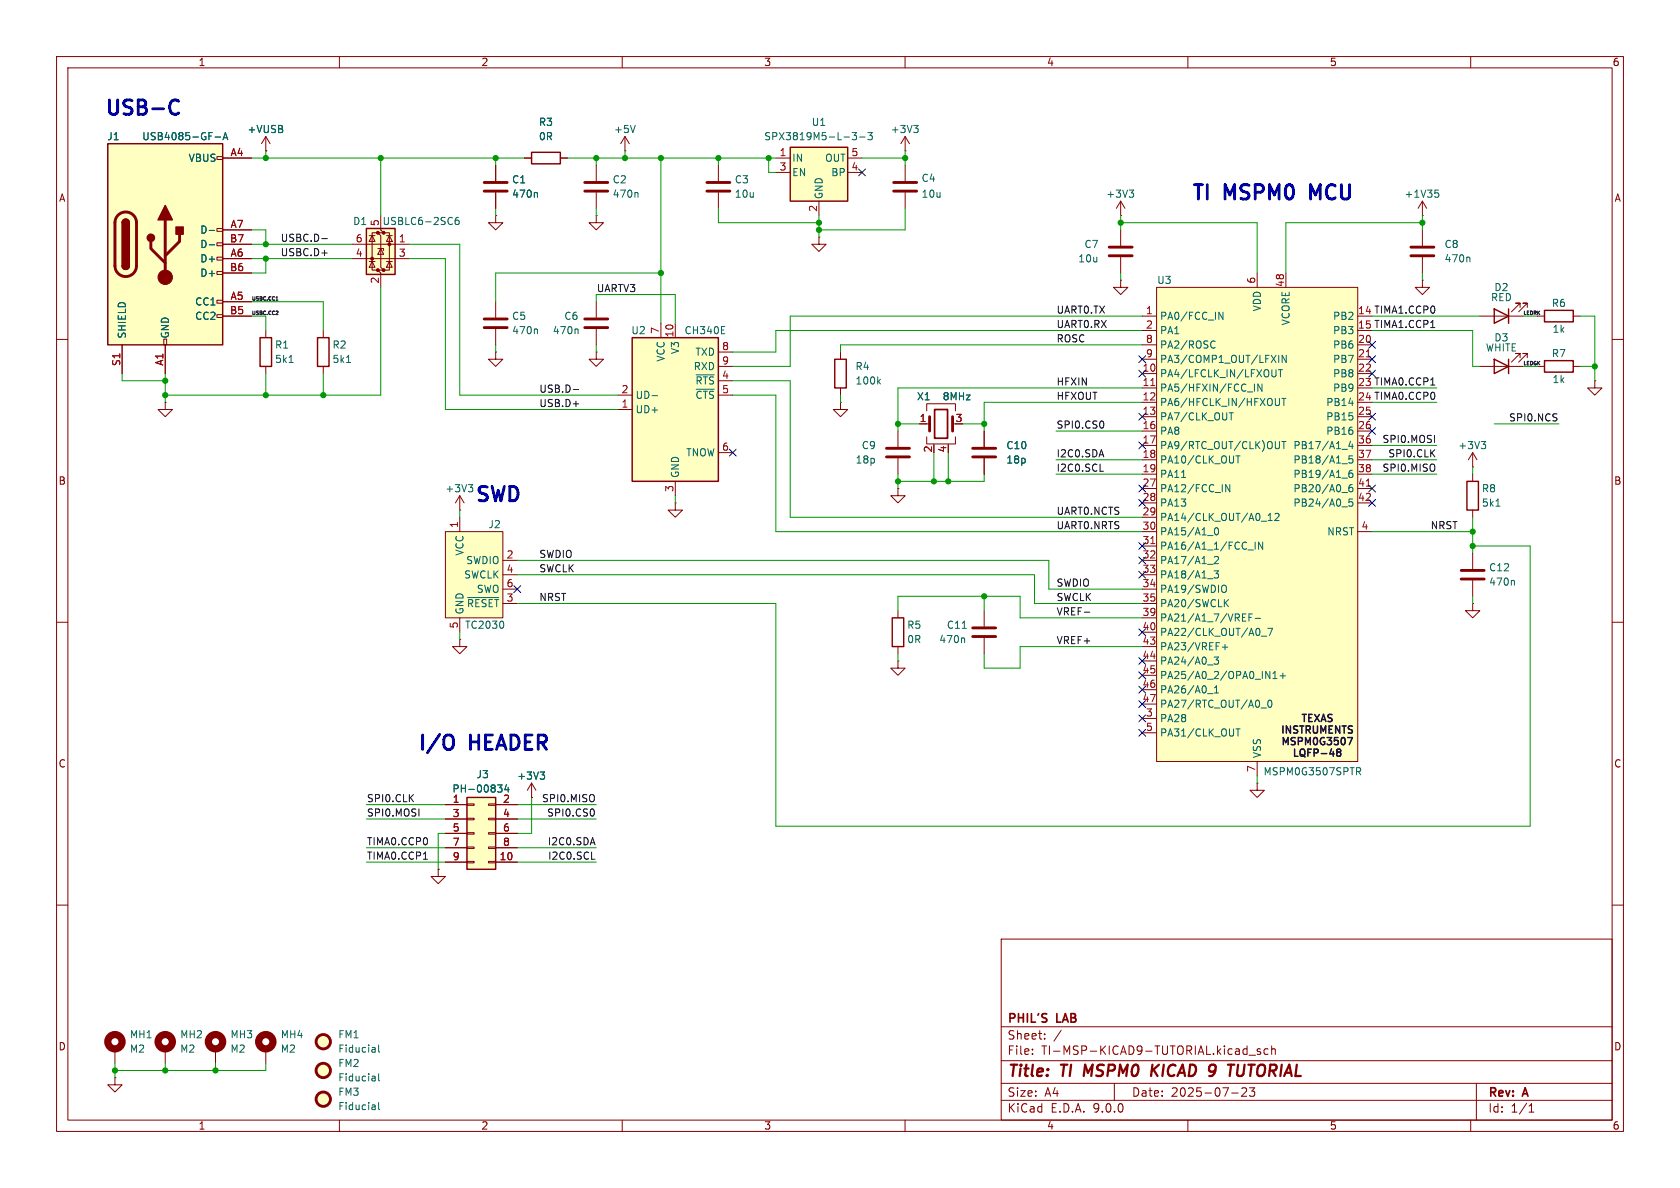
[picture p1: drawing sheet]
<svg xmlns="http://www.w3.org/2000/svg" width="297mm" height="210mm" viewBox="0 0 297 210" stroke-linecap="round" stroke-linejoin="round" font-family="sans-serif">
<g fill="none" stroke="#840000" stroke-width=".18">
<path d="M10 10h277v190h-277zM12 12h273v186h-273zM60 10v2M110 10v2M160 10v2M210 10v2M260 10v2M144.8 41.9v1.3h1.2l-1.2 1.3-1.3-1.3h1.3M144.8 41.9h.1M10 60h2M285 60h2M260.3 82.6h.1"/>
<path d="M260.3 80v2.6M260.3 83.8v1.3M260.3 90.2v1.2M260.3 80l-.7 1.3M260.3 80l.8 1.3M10 110h2M285 110h2M77.5 153.7v1.2h1.2l-1.2 1.3-1.3-1.3h1.3M77.5 153.7h.1M10 160h2M177 166h108v32h-108zM285 160h2"/>
<path d="M60 198v2M110 198v2M160 198v2M177 194.5h108M177 191.5h108M177 187.5h108M177 181.5h108M182.5 186.3v.1M182.5 185.5v.1M184.7 183.6v.1M184.7 182.8v.1M187.6 182.1l-1.3 2"/>
<path d="M197 191.5v3M210 198v2M217.7 193.2h1.2M219.5 192.4l.6-.1 .2 .1 .1 .3-.9 1.1h.9M220.8 186.5h1.2M220.9 192.3h.9l-.5 .6 .4 .1v.7l-.2 .1h-.4l-.2-.1M222.8 185.5l-.3-.1-.3 .2 .1 .2 .5 .2v.3h-.6M224.2 185.5l-.5-.1-.2 .3v.4l.1 .2h.6M224.8 185.5l.2-.1 .4 .1 .1 .9M224.8 184.9v1.5M260 198v2M261 191.5v6.5"/>
<path d="M270.3 196.6h.9M270.3 195.5l.4-.4v1.5"/>
</g>
<path d="M191.8 188.2l-.2 2M203.7 188.2l-.2 2M203.9 189.1l.7 1.1M204.9 188.2l-1.3 1.2M218.9 188.2l-.2 1.6M219.8 189.8a.66 .66 0 0 1-1 .3" fill="none" stroke="#840000" stroke-width=".4"/>
<path d="M259.3 85.1h2.1v5.1h-2.1z" fill="none" stroke="#840000" stroke-width=".25"/>
<path d="M261.9 78h.7l-.4 .5M262.4 78.5l.2 .3v.3l-.2 .2M264.5 89.5h.7" fill="none" stroke="#006464" stroke-width=".18"/>
<path d="M139.7 26h10.2v9.6h-10.2z" fill="#ffffc2"/>
<path d="M139.7 26h10.2v9.6h-10.2zM157.7 109.2h2.1v5.1h-2.1z" fill="none" stroke="#840000" stroke-width=".25"/>
<g fill="none" stroke="#840000" stroke-width=".18">
<path d="M137.2 27.9h2.5M137.2 30.5h2.5M144.8 35.6v2.5M149.9 27.9h2.5M149.9 30.5h2.5M160 26.7h.1M160 24.1l-.7 1.3M160 24.1l.8 1.3M160 24.1v2.6M160 29.2v2.8M160 34v2.8M251.5 49.5v1.3h1.2l-1.2 1.3-1.3-1.3h1.3"/>
<path d="M251.5 49.5h.1M251.5 40.6v2.8M251.5 45.5v2.8M174 76.2v2.8M119.4 88.9v1.3h1.2l-1.2 1.2-1.3-1.2h1.3M119.4 88.9h.1M158.7 86.4v1.2h1.3l-1.3 1.3-1.2-1.3h1.2M158.7 86.4h.1M174 81v2.8M158.7 108v1.2M158.7 114.3v1.3M29.2 185.4v2.6"/>
<path d="M38.1 185.4v2.6"/>
</g>
<g fill="none" stroke="#006464" stroke-width=".18">
<path d="M150.6 23.4h.8l-.4 .5 .4 .1v.6l-.2 .1-.6-.1M152 24.2h.9M153.4 23.4h.8l-.4 .5 .4 .1v.6l-.2 .1-.6-.1M161.5 22.2h.8l-.4 .5M162.1 22.7l.2 .2v.3l-.2 .2M259.7 45.5l.2 .1v.7M66.3 185.2v.8M66.3 195.4v.8M66.3 185.9l-.1 .1M66.3 185.5h-.1M66.3 196.1l-.1 .1M66.3 195.6l-.1 .1"/>
<path d="M66.9 184.7v1.1l.2 .2M66.9 194.9v1.1l.2 .2"/>
</g>
<g fill="none" stroke="#840000" stroke-width=".51">
<path d="M158 32.3h4.1M158 33.8h4.1M249.4 43.7h4.1M249.4 45.2h4.1M172 79.2h4M172 80.8h4"/>
<circle cx="57.1" cy="194.3" r="1.27"/>
<circle cx="57.1" cy="184.1" r="1.27"/>
</g>
<g fill="none" stroke="#840000" stroke-width="1.3">
<circle cx="29.2" cy="184.1" r="1.27"/>
<circle cx="38.1" cy="184.1" r="1.27"/>
</g>
<g fill="#ffffc2" stroke="#ffffc2" stroke-width=".18">
<circle cx="57.1" cy="184.1" r="1.27"/>
<circle cx="57.1" cy="194.3" r="1.27"/>
</g>
<path d="M82.5 141h5.1v12.7h-5.1z" fill="#ffffc2"/>
<path d="M82.5 141h5.1v12.7h-5.1z" fill="none" stroke="#840000" stroke-width=".25"/>
<g fill="none" stroke="#840000" stroke-width=".18">
<path d="M158.7 116.8v1.3h1.3l-1.3 1.3-1.2-1.3h1.2M158.7 116.8h.1M260.3 106.7v1.3h1.3l-1.3 1.2-1.2-1.2h1.2M260.3 106.7h.1M94 138.4l-.8 1.3M94 138.4l.7 1.3M94 138.4v2.6M222.2 138.4v1.3h1.3l-1.3 1.3-1.2-1.3h1.2M222.2 138.4h.1M78.7 142.2h3.8M78.7 144.8h3.8M78.7 147.3h3.8"/>
<path d="M78.7 149.9h3.8M78.7 152.4h3.8M82.5 142.1h1.3v.3h-1.3zM82.5 144.7h1.3v.2h-1.3zM82.5 147.2h1.3v.2h-1.3zM82.5 149.7h1.3v.3h-1.3zM82.5 152.3h1.3v.2h-1.3zM86.4 142.1h1.2v.3h-1.2zM86.4 144.7h1.2v.2h-1.2zM86.4 147.2h1.2v.2h-1.2zM86.4 149.7h1.2v.3h-1.2zM86.4 152.3h1.2v.2h-1.2z"/>
<path d="M87.6 142.2h3.8M87.6 144.8h3.8M87.6 147.3h3.8M87.6 149.9h3.8M87.6 152.4h3.8M94 141h.1"/>
</g>
<path d="M88 138.8h.7l-.4 .4 .4 .2v.4l-.2 .2h-.4M89.5 138.7l-.3 .9h.8M89.8 139.2v.8M95.5 136.5h.8l-.4 .5M96 137l.3 .2v.3l-.3 .2" fill="none" stroke="#006464" stroke-width=".18"/>
<path d="M64.8 40.4h5v8.1h-5z" fill="#ffffc2"/>
<g fill="#840000" stroke="#840000" stroke-width=".18">
<circle cx="68.8" cy="43.2" r=".25"/>
<circle cx="67.8" cy="41.1" r=".25"/>
<circle cx="67.8" cy="47.8" r=".25"/>
<circle cx="66.8" cy="41.1" r=".25"/>
<circle cx="66.8" cy="47.8" r=".25"/>
<circle cx="65.8" cy="45.7" r=".25"/>
</g>
<g fill="none" stroke="#840000" stroke-width=".18">
<path d="M67.3 38.1v2.5l.5 .5h-1l.5 .6v5.5l.5 .6h-1l.5 .5v2.5M127 29.2v2.8M127 34v2.8M198.1 38.1h.1M198.1 35.6l-.7 1.2M198.1 35.6l.8 1.2M198.1 35.6v2.5M62.2 43.2h10.2M62.2 45.7h10.2M65.3 46.2h1M65.3 41.7h1M65.8 41.7l.5 1h-1z"/>
<path d="M65.8 46.2l.5 1h-1zM66.8 43.9h1v.4M66.8 41.1h-1v6.7h1M67.3 43.9l.5 1.1h-1zM67.8 41.1h1v6.7h-1M68.3 46.2h1M68.3 41.7h1M68.8 41.7l.5 1h-1zM68.8 46.2l.5 1h-1z"/>
</g>
<path d="M64.8 40.4h5v8.1h-5z" fill="none" stroke="#840000" stroke-width=".25"/>
<path d="M81.1 38.4l-.4 .1a.86 .86 0 0 0 0 1.2l.4-.1 .1-.4-.3-.3-.3 .1-.1 .2M199.6 33.6h.8l-.4 .5M200.2 34.1l.2 .2v.3l-.2 .3" fill="none" stroke="#006464" stroke-width=".18"/>
<path d="M125 32.3h4M125 33.8h4" fill="none" stroke="#840000" stroke-width=".51"/>
<path d="M111.8 59.7h15.2v25.4h-15.2z" fill="#ffffc2"/>
<path d="M111.8 59.7h15.2v25.4h-15.2z" fill="none" stroke="#840000" stroke-width=".25"/>
<g fill="none" stroke="#840000" stroke-width=".18">
<path d="M87.6 53.3v2.8M87.6 58.2v2.8M105.4 53.3v2.8M105.4 58.2v2.8M116.8 57.2v2.5M119.4 57.2v2.5M87.6 62.2v1.3h-1.2l1.2 1.3 1.3-1.3h-1.3M87.6 62.2h.1M105.4 62.2v1.3h1.3l-1.3 1.3-1.3-1.3h1.3M105.4 62.2h.1M109.2 69.9h2.6M109.2 72.4h2.6"/>
<path d="M127 69.9h2.5M127 62.2h2.5M127 64.8h2.5M127 67.3h2.5M119.4 85.1v2.5M127 80h2.5M174 108v2.7M174 112.8v2.8M20.3 190.5v1.3h1.3l-1.3 1.2-1.3-1.2h1.3M20.3 190.5h.1M20.3 185.4v2.6M47 185.4v2.6"/>
</g>
<g fill="none" stroke="#006464" stroke-width=".18">
<path d="M94.8 58.2l.2 .1v.7M102 58.2l.2 .1v.7M127.5 59h.7M127.5 57.7h.7M115.3 69.9h.9M123.1 66.3h3.2M123.1 68.8h3.2M170.1 111.1h.7M170.3 112.8l.2 .1v.7M66.3 190.3v.8M66.3 191l-.1 .1M66.3 190.5l-.1 .1"/>
<path d="M66.9 189.8v1.1l.2 .2"/>
</g>
<g fill="none" stroke="#840000" stroke-width=".51">
<path d="M85.6 56.4h4.1M85.6 57.9h4.1M103.4 56.4h4M103.4 57.9h4M172 111h4M172 112.5h4"/>
<circle cx="57.1" cy="189.2" r="1.27"/>
</g>
<circle cx="57.1" cy="189.2" r="1.27" fill="#ffffc2" stroke="#ffffc2" stroke-width=".18"/>
<g fill="none" stroke="#840000" stroke-width="1.3">
<circle cx="20.3" cy="184.1" r="1.27"/>
<circle cx="47" cy="184.1" r="1.27"/>
</g>
<path d="M204.5 50.8h35.5v83.8h-35.5z" fill="#ffffc2"/>
<g fill="none" stroke="#840000" stroke-width=".18">
<path d="M87.6 38.1v1.3h-1.2l1.2 1.2 1.3-1.2h-1.3M87.6 38.1h.1M87.6 29.2v2.8M87.6 34v2.8M92.7 27.9h1.3M99.1 27.9h1.2M105.4 38.1v1.3h-1.3l1.3 1.2 1.3-1.2h-1.3M105.4 38.1h.1M105.4 29.2v2.8M105.4 34v2.8M110.5 26.7h.1M110.5 24.1l-.8 1.3"/>
<path d="M110.5 24.1l.8 1.3M110.5 24.1v2.6M251.5 38.1h.1M251.5 35.6l-.8 1.2M251.5 35.6l.7 1.2M251.5 35.6v2.5M47 58.4v1.3M57.1 58.4v1.3M198.1 49.5v1.3h1.3l-1.3 1.3-1.3-1.3h1.3M198.1 49.5h.1M198.1 40.6v2.8M198.1 45.5v2.8"/>
<path d="M201.9 55.9h2.6M201.9 58.4h2.6M204.5 50.8h35.5v83.8h-35.5zM222.2 48.3v2.5M227.3 48.3v2.5M47 64.8v1.2M57.1 64.8v1.2M201.9 61h2.6M201.9 63.5h2.6M201.9 66h2.6M201.9 68.6h2.6M201.9 71.1h2.6"/>
<path d="M201.9 73.7h2.6M201.9 76.2h2.6M201.9 78.7h2.6M240 61h2.6M240 63.5h2.6M240 66h2.6M240 73.7h2.6M240 76.2h2.6M240 78.7h2.6M281.9 67.3v1.3h1.3l-1.3 1.3-1.2-1.3h1.2M281.9 67.3h.1M81.3 90.2h.1"/>
<path d="M81.3 87.6l-.8 1.3M81.3 87.6l.7 1.3M81.3 87.6v2.6M201.9 81.3h2.6M201.9 83.8h2.6M201.9 86.4h2.6M201.9 88.9h2.6M201.9 91.4h2.6M201.9 94h2.6M201.9 96.5h2.6M201.9 99.1h2.6M240 81.3h2.6"/>
<path d="M240 83.8h2.6M240 86.4h2.6M240 88.9h2.6M240 94h2.6M201.9 101.6h2.6M201.9 104.1h2.6M201.9 106.7h2.6M201.9 109.2h2.6M201.9 111.8h2.6M201.9 114.3h2.6M201.9 116.8h2.6M201.9 119.4h2.6"/>
<path d="M201.9 121.9h2.6M201.9 124.5h2.6M201.9 127h2.6M201.9 129.5h2.6M222.2 134.6v2.6"/>
</g>
<g fill="none" stroke="#000" stroke-width=".25">
<path d="M226.8 128.3v1.3M226.9 131.6v-1.2l.4 .9 .4-.9v1.2M228.1 128.3v1.3l-.7-1.3v1.3M228.9 132.4v1.3h.6M229 130.4h-.5l-.2 .1v.4l.6 .2 .1 .3-.3 .2h-.4M229.4 128.4l-.5-.1-.2 .2v.3l.6 .3 .1 .3-.2 .2-.5-.1M229.5 131h.6l.2-.2-.1-.3-.7-.1v1.2M229.8 128.3h.7M229.9 132.6l.2-.2a.43 .43 0 0 1 .6 .4v.5a.42 .42 0 0 1-.4 .4 .42 .42 0 0 1-.5-.4zM230.1 133.4l.6 .4M230.1 128.3v1.3M230.2 126.3h.8"/>
<path d="M230.6 126.3v1.3M230.8 131.6v-1.2l.4 .9 .4-.9v1.2M230.9 129l.6-.1 .1-.1v-.3l-.7-.2v1.3M231.2 133h.4M231.2 129l.4 .6M231.4 126.9h.4M231.8 132.4h-.6v1.3M232 126.3h-.6v1.3h.6M232.2 128.3v1.1l.2 .2 .4-.1 .1-.1v-1.1M232.3 130.5l.2-.1a.68 .68 0 0 1 .4 .6 .68 .68 0 0 1-.4 .6l-.2-.1-.1-.3zM232.3 133.1l.6-.1 .1-.2v-.3l-.7-.1v1.3M232.4 126.3l.9 1.3"/>
<path d="M233.3 126.3l-.9 1.3M233.5 129.6v-1.3l.4 .9 .5-.9v1.3M233.6 127.6l.4-1.3 .4 1.3M233.6 133.2h1M233.7 127.2h.6M234.1 130.4a.59 .59 0 0 0-.7 .6 .59 .59 0 0 0 .7 .6l.1-.5h-.3M234.6 130.4h.8l-.4 .5 .3 .1v.5l-.1 .1-.6-.1M235 128.9h.4M235.4 132.4l-.3 .9h.8M235.5 126.3h-.5l-.2 .1v.4l.6 .2 .1 .3-.3 .3-.4-.1M235.6 128.3h-.6v1.3h.6M235.7 132.8v.9"/>
<path d="M236.5 130.4h-.6v.6l.2-.1h.4l.1 .2-.1 .4-.1 .1-.5-.1M236.5 133l-.2 .2 .1 .4 .1 .1 .4-.1 .1-.2v-.2l-.2-.2M236.5 133l-.2-.3 .2-.3h.3l.2 .3-.2 .3M236.5 133h.3M236.8 128.3v1.3l-.7-1.3v1.3M237.2 130.5l.2-.1a.68 .68 0 0 1 .4 .6 .68 .68 0 0 1-.4 .6l-.2-.1-.1-.3zM237.3 128.3h.7M237.6 128.3v1.3M238.2 130.4h.9l-.6 1.2M239.1 128.4l-.5-.1-.2 .2v.3l.6 .3 .1 .3-.3 .2-.4-.1"/>
</g>
<g fill="none" stroke="#006464" stroke-width=".18">
<path d="M94.8 34l.2 .2v.7M112.3 22.2l-.4 1.2M112.6 34l.2 .2v.7M253.7 33.6h.6M253.8 34.1h.3l.3 .2-.1 .4-.5 .2M215.5 55.2l.7 1.3v-1.3M51.1 64.1h.7M61.3 64.1h.7M214.5 60.3l.3 .1M214.8 61.4l-.3 .1M217.3 73h.7M217.7 73v1.2"/>
<path d="M221.8 67.9v1.3M223.1 67.9v1.3l-.7-1.3v1.3M225.6 65.3v1.1l-.1 .2h-.4M226 65.3h.7M226.1 62.8v1.3M226.2 78v1.1l-.3 .2M226.2 70.4v1.1l-.1 .1-.4 .1M226.4 65.3v1.3M226.6 78h.7M226.6 70.4h.7M227 78v1.3M227 70.4v1.3"/>
<path d="M227.4 62.8v1.3l-.7-1.3v1.3M237.2 79.4h1M238.8 78l-.3 .9h.7M239.1 78.5v.8M208.9 84.4h.7M214.7 98.5l.5-.1 .2 .3-.8 .9h.8M214.8 93.4l.2-.1a.68 .68 0 0 1 .4 .6 .68 .68 0 0 1-.4 .7l-.2-.2-.1-.3zM217.4 85.7v1.2l-.7-1.2v1.2M218.5 80.6h.7M218.9 80.6v1.3M220.6 97.2h1M221.9 95.8v1.3"/>
<path d="M223.2 95.8v1.3l-.7-1.3v1.3M224.2 92h.7M224.2 91.1l.4-.4v1.3M225.4 90.9l.5-.2 .2 .4-.8 .9h.8M237.2 82h1M237.2 84.5h1M237.2 87.1h1M237.2 89.6h1M239.1 83.1l-.4 .1a.86 .86 0 0 0 0 1.2l.4-.1 .1-.4-.3-.3-.3 .1-.1 .2M239.1 85.7h-.4a.86 .86 0 0 0 0 1.2l.4-.1 .1-.4-.3-.2h-.3l-.1 .2M239.1 80.6h-.6v.6l.1-.1h.5l.1 .2-.1 .4-.2 .2-.4-.2M239.1 88.2h-.6v.6l.1-.1 .5 .1 .1 .1-.1 .5-.2 .1-.4-.1"/>
<path d="M214.6 100.9h.8l-.4 .5 .4 .1v.6l-.2 .1-.6-.1M214.6 116.1h.8l-.4 .5 .4 .2v.5l-.2 .1-.6-.1M216.1 114.4h1M216.3 103.4a.43 .43 0 0 1 .5 .5v.4a.43 .43 0 0 1-.5 .4M216.6 113.9v1M216.6 106.5l.6 .8M217.2 106l-.8 .7M220.8 109.1h.4M221.4 108.5h-.6v1.3M221.9 109.3h1M223 112.5h.9M223.8 118.7l.7 1.3v-1.3"/>
<path d="M224.1 111.1h.9l-.6 1.2M225 120h.8M225 119.1l.4-.4v1.3M226.3 119.5h1M226.8 119v1M213.5 122.6h1M214.7 122.5h.7M214.7 121.6l.4-.4v1.3M218.5 128.8h.7M218.9 128.8v1.3M222.9 125.2h1M224.2 123.9l.2-.1a.68 .68 0 0 1 .5 .6 .68 .68 0 0 1-.5 .6l-.2-.1-.1-.3z"/>
<path d="M239.8 135.7h.5l.3 .2-.2 .4-.6 .1M240.1 136.4l.5 .6"/>
</g>
<path d="M203.4 68.2h.8M241.5 63.1h.8M203.4 96.1h.8M241.5 85.9h.8" fill="none" stroke="#a90000" stroke-width=".18"/>
<path d="M94 26.9h5.1v2.1h-5.1zM46 59.7h2v5.1h-2zM56.1 59.7h2.1v5.1h-2.1z" fill="none" stroke="#840000" stroke-width=".25"/>
<path d="M85.6 32.3h4.1M85.6 33.8h4.1M103.4 32.3h4M103.4 33.8h4M196.1 43.7h4.1M196.1 45.2h4.1" fill="none" stroke="#840000" stroke-width=".51"/>
<path d="M19 25.4h20.4v35.6h-20.4z" fill="#ffffc2"/>
<g fill="none" stroke="#840000" stroke-width=".18">
<path d="M38.4 27.7h1v.5h-1zM39.4 27.9h5M29 59.9h.5v1.1h-.5zM38.4 40.4h1v.5h-1zM38.4 42.9h1v.5h-1zM38.4 45.5h1v.5h-1zM38.4 48h1v.5h-1zM38.4 53.1h1v.5h-1zM38.4 55.6h1v.5h-1zM39.4 40.6h5M39.4 43.2h5M39.4 45.7h5"/>
<path d="M39.4 48.3h5M39.4 53.3h5M39.4 55.9h5M21.6 61v5M29.2 61v5"/>
</g>
<path d="M19 25.4h20.4v35.6h-20.4zM21.6 39.4a.64 .64 0 0 1 .6-.7 .64 .64 0 0 1 .7 .7M21.6 47a.64 .64 0 0 0 .6 .6 .64 .64 0 0 0 .7-.6" fill="none" stroke="#840000" stroke-width=".25"/>
<path d="M20.9 38a1.9 1.9 0 0 1 2-.4 1.9 1.9 0 0 1 1.2 1.8v7.6a1.91 1.91 0 0 1-1.9 1.9 1.91 1.91 0 0 1-1.9-1.9v-7.8l.2-.6zM29.2 38.9v10.1M26.7 42.7v1.2l2.5 2.6M31.7 41.4v1.3l-2.5 2.5" fill="none" stroke="#840000" stroke-width=".51"/>
<g fill="#840000" stroke="#840000" stroke-width=".25">
<path d="M21.6 39.4h1.3v7.6h-1.3z"/>
<path d="M21.8 38.9a.64 .64 0 0 1 .7-.1 .64 .64 0 0 1 .4 .6h-1.3z"/>
<path d="M21.6 47h1.3a.64 .64 0 0 1-.7 .6 .64 .64 0 0 1-.6-.6z"/>
<path d="M29.2 36.3l1.3 2.6h-2.6z"/>
<path d="M31.1 40.1h1.3v1.3h-1.3z"/>
<circle cx="26.7" cy="42" r=".63"/>
</g>
<circle cx="29.2" cy="49" r="1.27" fill="#840000" stroke="#840000" stroke-width=".18"/>
<path d="M38 24.2h1M39.4 24.7l.4-1.3 .5 1.3M39.5 24.3h.6M37 40.7h1M37 43.3h1" fill="none" stroke="#006464" stroke-width=".18"/>
<path d="M78.7 94h10.2v15.2h-10.2z" fill="#ffffc2"/>
<g fill="none" stroke="#840000" stroke-width=".18">
<path d="M39.4 27.9h5M47 26.7h.1M47 24.1l-.8 1.3M47 24.1l.8 1.3M47 24.1v2.6M87.6 29.2v2.8M87.6 34v2.8M92.7 27.9h1.3M99.1 27.9h1.2M39.4 55.9h5M39.4 40.6h5M39.4 43.2h5"/>
<path d="M39.4 45.7h5M39.4 48.3h5M39.4 53.3h5M261.6 55.9h7.6M268.7 54.4v-.8h-.7h.7l-1.5 1.5M270 54.4v-.8h-.8h.8l-1.5 1.5M271.8 55.9h1.2M278.1 55.9h1.3M21.6 61v5M29.2 71.1v1.3h1.3l-1.3 1.3-1.3-1.3h1.3M29.2 71.1h.1M29.2 61v5"/>
<path d="M148.6 71.1v1.3h1.3l-1.3 1.3-1.3-1.3h1.3M148.6 71.1h.1M148.6 62.2v1.3M148.6 68.6v1.3M158.7 76.2v2.8M162.6 74.9h1.7M163.8 72.6v-1.2h5.1v1.2M163.8 77.2v1.3h5.1v-1.3M165.1 78.5v.2M167.6 78.5v.2M174 76.2v2.8M261.6 64.8h7.6"/>
<path d="M268.7 63.2v-.7h-.7h.7l-1.5 1.5M270 63.2v-.7h-.8h.8l-1.5 1.5M271.8 64.8h1.2M278.1 64.8h1.3M78.7 94h10.2v15.2h-10.2zM81.3 91.4v2.6M88.9 99.1h2.5M158.7 81v2.8M174 81v2.8M260.3 97.8v2.8M81.3 113v1.3h1.2l-1.2 1.3-1.3-1.3h1.3M81.3 113h.1"/>
<path d="M81.3 109.2v2.6M88.9 101.6h2.5M88.9 104.1h2.5M88.9 106.7h2.5M260.3 102.6v2.8M77.5 153.7h.1M78.7 142.2h3.8M78.7 144.8h3.8M78.7 147.3h3.8M78.7 149.9h3.8M78.7 152.4h3.8M87.6 142.2h3.8"/>
<path d="M87.6 144.8h3.8M87.6 147.3h3.8M87.6 149.9h3.8M87.6 152.4h3.8M94 141h.1"/>
</g>
<g fill="none" stroke="#006464" stroke-width=".18">
<path d="M38 24.2h1M39.4 24.7l.4-1.3 .5 1.3M39.5 24.3h.6M94.8 34l.2 .2v.7M37 40.7h1M37 43.3h1M155.3 67.4l.4 .5M155.7 67l-.5 .5M82.7 105.6h5.5M88.9 109.9l.2 .4-.2 .6M267.5 102.6l.2 .2v.6M88 138.8h.7l-.4 .4 .4 .2v.4l-.2 .2h-.4"/>
<path d="M89.5 138.7l-.3 .9h.8M89.8 139.2v.8M95.5 136.5h.8l-.4 .5M96 137l.3 .2v.3l-.3 .2"/>
</g>
<path d="M156.7 79.2h4.1M164.3 73.7v2.5M168.4 73.7v2.5M156.7 80.8h4.1M258.3 100.8h4.1M258.3 102.4h4.1" fill="none" stroke="#840000" stroke-width=".51"/>
<path d="M165.2 72.4h2.3v5.1h-2.3z" fill="none" stroke="#840000" stroke-width=".3"/>
<path d="M264.2 54.6l2.5 1.3-2.5 1.3zM266.7 54.6v2.6M273 54.9h5.1v2h-5.1zM147.6 63.5h2v5.1h-2zM264.2 63.5l2.5 1.3-2.5 1.2zM266.7 63.5v2.5M273 63.8h5.1v2h-5.1z" fill="none" stroke="#840000" stroke-width=".25"/>
<g fill="none" stroke="#0f0f0f" stroke-width=".18">
<path d="M48.8 53.1h.3M56.9 42.2h1M56.9 44.7h1M252.9 57.9h.8M101.3 68.9h1M101.3 71.4h1M195 74.5l.1 .4-.1 .7M252.9 68.1h.8M194.5 83.3h.6M191.7 108.2h1M74.8 151.9h.8M104.6 151.9h.6"/>
<path d="M104.9 143.1l.2 .4-.2 .7"/>
</g>
<g fill="none" stroke="#009600" stroke-width=".18">
<path d="M44.4 27.9h48.3M47 26.7v1.2M67.3 27.9v10.2M87.6 27.9v1.3M87.6 36.8v1.3M100.3 27.9h36.9M105.4 27.9v1.3M105.4 36.8v1.3M110.5 26.7v1.2M116.8 27.9v29.3M127 36.8v2.6h17.8M127 27.9v1.3"/>
<path d="M135.9 27.9v2.6h1.3M144.8 38.1v3.8M152.4 27.9h7.6M160 26.7v2.5M160 36.8v3.8h-15.2M198.1 38.1v2.5M198.1 39.4h24.1v8.9M251.5 39.4h-24.2v8.9M251.5 38.1v2.5M44.4 55.9h2.6v2.5M44.4 40.6h2.6v2.6M44.4 53.3h12.7v5.1"/>
<path d="M44.4 45.7h17.8M44.4 43.2h17.8M47 45.7v2.6h-2.6M67.3 50.8v19.1h-38.1M72.4 45.7h6.3v26.7h30.5M72.4 43.2h8.9v26.7h27.9M105.4 53.3v-1.2h14v5.1M116.8 48.3h-29.2v5M198.1 48.3v1.2M201.9 55.9h-62.2v8.9h-10.2M201.9 58.4h-64.7v3.8h-7.7M242.6 55.9h19"/>
<path d="M242.6 58.4h17.7v6.4h1.3M251.5 48.3v1.2M269.2 55.9h2.6M279.4 55.9h2.5v11.4M21.6 66v1.3h7.6M29.2 66v5.1M47 66v3.9M57.1 66v3.9M87.6 61v1.2M105.4 61v1.2M129.5 67.3h10.2v24.1h62.2M129.5 69.9h7.7v24.1h64.7"/>
<path d="M148.6 69.9v1.2M158.7 74.9h3.9M170.2 74.9h3.8M186.7 76.2h15.2M201.9 71.1h-27.9v5.1M201.9 61h-53.3v1.2M201.9 68.6h-43.2v7.6M242.6 71.1h11.4M242.6 68.6h11.4M242.6 78.7h11.4M264.2 74.9h11.4M269.2 64.8h2.6"/>
<path d="M279.4 64.8h2.5M81.3 90.2v1.2M91.4 99.1h94v5h16.5M119.4 87.6v1.3M158.7 83.8v2.6M165.1 80v5.1M167.6 80v5.1M174 83.8v1.3h-15.3M186.7 81.3h15.2M186.7 83.8h15.2M242.6 81.3h11.4M242.6 83.8h11.4"/>
<path d="M242.6 94h17.7M260.3 82.6v1.2M260.3 91.4v6.4M260.3 96.5h10.2v49.6h-133.3v-39.4h-45.8M81.3 111.8v1.2M91.4 101.6h91.5v5.1h19M158.7 108v-2.6h21.6v3.8h21.6M158.7 115.6v1.2M174 105.4v2.6M201.9 114.3h-21.6v3.8h-6.3v-2.5M260.3 105.4v1.3M222.2 137.2v1.2"/>
<path d="M64.8 152.4h13.9M64.8 144.8h13.9M64.8 149.9h13.9M64.8 142.2h13.9M78.7 147.3h-1.2v6.4M91.4 152.4h14M91.4 144.8h14M91.4 149.9h14M91.4 142.2h14M94 141v6.3h-2.6M20.3 188v2.5M29.2 188v1.2"/>
<path d="M38.1 188v1.2M47 188v1.2h-26.7"/>
</g>
<g fill="none" stroke="#000084" stroke-width=".18">
<path d="M151.8 29.9l1.2 1.2M153 29.9l-1.2 1.2M128.9 79.4l1.2 1.2M130.1 79.4l-1.2 1.2M201.3 62.9l1.2 1.2M201.3 73.1l1.2 1.2M201.3 65.4l1.2 1.2M201.3 78.1l1.2 1.2M202.5 62.9l-1.2 1.2M202.5 73.1l-1.2 1.2M202.5 65.4l-1.2 1.2M202.5 78.1l-1.2 1.2"/>
<path d="M242 62.9l1.2 1.2M242 60.4l1.2 1.2M242 75.6l1.2 1.2M242 73.1l1.2 1.2M242 65.4l1.2 1.2M243.2 62.9l-1.2 1.2M243.2 60.4l-1.2 1.2M243.2 75.6l-1.2 1.2M243.2 73.1l-1.2 1.2M243.2 65.4l-1.2 1.2M201.3 98.5l1.2 1.2M201.3 88.3l1.2 1.2"/>
<path d="M201.3 95.9l1.2 1.2M201.3 85.8l1.2 1.2M202.5 98.5l-1.2 1.2M202.5 88.3l-1.2 1.2M202.5 95.9l-1.2 1.2M202.5 85.8l-1.2 1.2M242 88.3l1.2 1.2M242 85.8l1.2 1.2M243.2 85.8l-1.2 1.2M243.2 88.3l-1.2 1.2M90.8 103.5l1.2 1.2M92 103.5l-1.2 1.2"/>
<path d="M201.3 118.8l1.2 1.2M201.3 116.2l1.2 1.2M201.3 101l1.2 1.2M201.3 111.2l1.2 1.2M202.5 118.8l-1.2 1.2M202.5 101l-1.2 1.2M202.5 116.2l-1.2 1.2M202.5 111.2l-1.2 1.2M201.3 123.9l1.2 1.2M201.3 126.4l1.2 1.2M201.3 121.3l1.2 1.2M201.3 128.9l1.2 1.2"/>
<path d="M202.5 123.9l-1.2 1.2M202.5 126.4l-1.2 1.2M202.5 121.3l-1.2 1.2M202.5 128.9l-1.2 1.2"/>
</g>
<path d="M30.5 17.8a.89 .89 0 0 1 1.1 .1M31.6 20a.89 .89 0 0 1-1.1 .1M79.1 129.9a.85 .85 0 0 1 1.1 .9v.8a.85 .85 0 0 1-1.1 .9" fill="none" stroke="#0000c2" stroke-width=".51"/>
<g fill="#009600" stroke="#009600" stroke-width=".18">
<circle cx="135.9" cy="27.9" r=".46"/>
<circle cx="158.7" cy="74.9" r=".46"/>
<circle cx="127" cy="27.9" r=".46"/>
<circle cx="198.1" cy="39.4" r=".46"/>
<circle cx="251.5" cy="39.4" r=".46"/>
<circle cx="165.1" cy="85.1" r=".46"/>
<circle cx="167.6" cy="85.1" r=".46"/>
<circle cx="174" cy="105.4" r=".46"/>
<circle cx="174" cy="74.9" r=".46"/>
<circle cx="158.7" cy="85.1" r=".46"/>
<circle cx="281.9" cy="64.8" r=".46"/>
<circle cx="160" cy="27.9" r=".46"/>
<circle cx="144.8" cy="39.4" r=".46"/>
<circle cx="144.8" cy="40.6" r=".46"/>
<circle cx="260.3" cy="94" r=".46"/>
<circle cx="260.3" cy="96.5" r=".46"/>
<circle cx="47" cy="27.9" r=".46"/>
<circle cx="47" cy="69.9" r=".46"/>
<circle cx="47" cy="45.7" r=".46"/>
<circle cx="47" cy="43.2" r=".46"/>
<circle cx="20.3" cy="189.2" r=".46"/>
<circle cx="29.2" cy="189.2" r=".46"/>
<circle cx="38.1" cy="189.2" r=".46"/>
<circle cx="67.3" cy="27.9" r=".46"/>
<circle cx="116.8" cy="27.9" r=".46"/>
<circle cx="116.8" cy="48.3" r=".46"/>
<circle cx="110.5" cy="27.9" r=".46"/>
<circle cx="105.4" cy="27.9" r=".46"/>
<circle cx="87.6" cy="27.9" r=".46"/>
<circle cx="57.1" cy="69.9" r=".46"/>
<circle cx="29.2" cy="69.9" r=".46"/>
<circle cx="29.2" cy="67.3" r=".46"/>
</g>
<g font-size="3.5" fill="#0000c2">
<text x="18.2" y="21.1">USB-C</text>
<text x="210.4" y="36.1">TI</text>
<text x="216.5" y="36.1">MSPM0</text>
<text x="232.6" y="36.1">MCU</text>
<text x="83.7" y="89.4">SWD</text>
<text x="73.6" y="133.4">I/O</text>
<text x="83.1" y="133.4">HEADER</text>
</g>
<g font-size="2.8" fill="#840000">
<text x="178" y="190.9">Title:</text>
<text x="187.7" y="190.9">TI</text>
<text x="192.5" y="190.9">MSPM0</text>
<text x="205.2" y="190.9">KICAD</text>
<text x="216.2" y="190.9">9</text>
<text x="220.4" y="190.9">TUTORIAL</text>
</g>
<g font-size="2.1" fill="#840000">
<text x="178" y="184">Sheet:</text>
<text x="178" y="181.2">PHIL'S</text>
<text x="186.9" y="181.2">LAB</text>
<text x="178" y="186.7">File:</text>
<text x="184.1" y="186.7">TI-MSP-KICAD9-TUTORIAL.kicad_sch</text>
<text x="178" y="196.9">KiCad</text>
<text x="178" y="194.1">Size:</text>
<text x="184.7" y="194.1">A4</text>
<text x="185.7" y="196.9">E.D.A.</text>
<text x="193.3" y="196.9">9.0.0</text>
<text x="200" y="194.1">Date:</text>
<text x="207" y="194.1">2025-07-23</text>
<text x="263" y="194.3">Rev:</text>
<text x="263" y="196.9">Id:</text>
<text x="267.1" y="196.9">1/1</text>
<text x="269.4" y="194.3">A</text>
</g>
<g font-size="1.8" fill="#840000">
<text x="35" y="11.9">1</text>
<text x="85" y="11.9">2</text>
<text x="135" y="11.9">3</text>
<text x="185" y="11.9">4</text>
<text x="235" y="11.9">5</text>
<text x="285" y="11.9">6</text>
<text x="10.3" y="35.9">A</text>
<text x="285.3" y="35.9">A</text>
<text x="10.3" y="85.9">B</text>
<text x="285.3" y="85.9">B</text>
<text x="10.3" y="135.9">C</text>
<text x="285.3" y="135.9">C</text>
<text x="10.3" y="185.9">D</text>
<text x="285.3" y="185.9">D</text>
<text x="35" y="199.9">1</text>
<text x="85" y="199.9">2</text>
<text x="135" y="199.9">3</text>
<text x="185" y="199.9">4</text>
<text x="235" y="199.9">5</text>
<text x="285" y="199.9">6</text>
</g>
<g font-size="1.8" fill="#006464">
<text x="43.7" y="23.7">+VUSB</text>
<text x="95.2" y="22.5">R3</text>
<text x="108.5" y="23.7">+5V</text>
<text x="143.4" y="22.5">U1</text>
<text x="157.4" y="23.7">+3V3</text>
<text x="18.9" y="25">J1</text>
<text x="25" y="25">USB4085-GF-A</text>
<text x="33.3" y="28.8">VBUS</text>
<text x="95.2" y="25">0R</text>
<text x="135" y="25">SPX3819M5-L-3-3</text>
<text x="140" y="28.8">IN</text>
<text x="145.8" y="28.8">OUT</text>
<text x="90.4" y="32.6">C1</text>
<text x="90.4" y="35.2">470n</text>
<text x="108.2" y="32.6">C2</text>
<text x="108.2" y="35.2">470n</text>
<text x="129.8" y="32.6">C3</text>
<text x="129.8" y="35.2">10u</text>
<text x="140" y="31.3">EN</text>
<text x="145.6" y="35.3" transform="rotate(-90 145.6 35.3)">GND</text>
<text x="146.9" y="31.3">BP</text>
<text x="162.8" y="32.4">C4</text>
<text x="162.8" y="35.2">10u</text>
<text x="195.5" y="35.2">+3V3</text>
<text x="248.2" y="35.2">+1V35</text>
<text x="35.3" y="41.5">D-</text>
<text x="62.3" y="40">D1</text>
<text x="67.5" y="40">USBLC6-2SC6</text>
<text x="35.3" y="44">D-</text>
<text x="35.3" y="46.6">D+</text>
<text x="190.5" y="46.6">10u</text>
<text x="191.6" y="44">C7</text>
<text x="255.3" y="44">C8</text>
<text x="255.3" y="46.6">470n</text>
<text x="35.3" y="49.1">D+</text>
<text x="204.5" y="50.4">U3</text>
<text x="263.5" y="53.4">RED</text>
<text x="264.1" y="51.7">D2</text>
<text x="22.5" y="59.9" transform="rotate(-90 22.5 59.9)">SHIELD</text>
<text x="30.1" y="59.9" transform="rotate(-90 30.1 59.9)">GND</text>
<text x="34.4" y="54.2">CC1</text>
<text x="34.4" y="56.7">CC2</text>
<text x="90.4" y="56.7">C5</text>
<text x="90.4" y="59.3">470n</text>
<text x="97.6" y="59.3">470n</text>
<text x="99.7" y="56.7">C6</text>
<text x="111.5" y="59.3">U2</text>
<text x="120.9" y="59.3">CH340E</text>
<text x="205" y="56.7">PA0/FCC_IN</text>
<text x="205" y="59.3">PA1</text>
<text x="223.1" y="55.1" transform="rotate(-90 223.1 55.1)">VDD</text>
<text x="228.2" y="57.6" transform="rotate(-90 228.2 57.6)">VCORE</text>
<text x="235.6" y="59.3">PB3</text>
<text x="235.6" y="56.7">PB2</text>
<text x="274.2" y="54.5">R6</text>
<text x="274.4" y="59">1k</text>
<text x="48.5" y="61.8">R1</text>
<text x="48.5" y="64.4">5k1</text>
<text x="58.7" y="61.8">R2</text>
<text x="58.7" y="64.4">5k1</text>
<text x="117.7" y="64" transform="rotate(-90 117.7 64)">VCC</text>
<text x="120.2" y="62.7" transform="rotate(-90 120.2 62.7)">V3</text>
<text x="122.5" y="65.6">RXD</text>
<text x="122.8" y="63.1">TXD</text>
<text x="151.1" y="65.6">R4</text>
<text x="205" y="61.8">PA2/ROSC</text>
<text x="205" y="64.4">PA3/COMP1_OUT/LFXIN</text>
<text x="235.6" y="61.8">PB6</text>
<text x="235.6" y="64.4">PB7</text>
<text x="262.6" y="62.3">WHITE</text>
<text x="264.1" y="60.6">D3</text>
<text x="274.2" y="63.3">R7</text>
<text x="112.3" y="70.7">UD-</text>
<text x="122.8" y="68.2">~{RTS}</text>
<text x="122.8" y="70.7">~{CTS}</text>
<text x="151.1" y="68.2">100k</text>
<text x="162" y="71">X1</text>
<text x="166.6" y="71">8MHz</text>
<text x="205" y="66.9">PA4/LFCLK_IN/LFXOUT</text>
<text x="205" y="69.4">PA5/HFXIN/FCC_IN</text>
<text x="205" y="72">PA6/HFCLK_IN/HFXOUT</text>
<text x="234.4" y="72">PB14</text>
<text x="235.6" y="66.9">PB8</text>
<text x="235.6" y="69.4">PB9</text>
<text x="274.4" y="67.9">1k</text>
<text x="112.3" y="73.3">UD+</text>
<text x="205" y="74.5">PA7/CLK_OUT</text>
<text x="205" y="77.1">PA8</text>
<text x="234.4" y="74.5">PB15</text>
<text x="234.4" y="77.1">PB16</text>
<text x="121.2" y="80.9">TNOW</text>
<text x="151.2" y="82.1">18p</text>
<text x="152.2" y="79.6">C9</text>
<text x="177.8" y="79.6">C10</text>
<text x="177.8" y="82.1">18p</text>
<text x="205" y="79.6">PA9/RTC_OUT/CLK)OUT</text>
<text x="205" y="82.1">PA10/CLK_OUT</text>
<text x="228.6" y="79.6">PB17/A1_4</text>
<text x="228.6" y="82.1">PB18/A1_5</text>
<text x="257.7" y="79.6">+3V3</text>
<text x="78.6" y="87.2">+3V3</text>
<text x="120.2" y="84.6" transform="rotate(-90 120.2 84.6)">GND</text>
<text x="205" y="84.7">PA11</text>
<text x="205" y="87.2">PA12/FCC_IN</text>
<text x="205" y="89.8">PA13</text>
<text x="228.6" y="84.7">PB19/A1_6</text>
<text x="228.6" y="87.2">PB20/A0_6</text>
<text x="228.6" y="89.8">PB24/A0_5</text>
<text x="261.9" y="87.2">R8</text>
<text x="261.9" y="89.8">5k1</text>
<text x="86.3" y="93.6">J2</text>
<text x="205" y="92.3">PA14/CLK_OUT/A0_12</text>
<text x="205" y="94.8">PA15/A1_0</text>
<text x="234.5" y="94.8">NRST</text>
<text x="82.1" y="98.3" transform="rotate(-90 82.1 98.3)">VCC</text>
<text x="82.3" y="99.9">SWDIO</text>
<text x="205" y="97.4">PA16/A1_1/FCC_IN</text>
<text x="205" y="99.9">PA17/A1_2</text>
<text x="263.2" y="101.2">C12</text>
<text x="82" y="102.5">SWCLK</text>
<text x="82.4" y="107.5">~{RESET}</text>
<text x="84.2" y="105">SWO</text>
<text x="205" y="102.5">PA18/A1_3</text>
<text x="205" y="105">PA19/SWDIO</text>
<text x="205" y="107.5">PA20/SWCLK</text>
<text x="263.2" y="103.7">470n</text>
<text x="82.1" y="111.4">TC2030</text>
<text x="82.1" y="108.7" transform="rotate(-90 82.1 108.7)">GND</text>
<text x="160.3" y="111.4">R5</text>
<text x="160.3" y="113.9">0R</text>
<text x="166" y="113.9">470n</text>
<text x="167.3" y="111.4">C11</text>
<text x="205" y="110.1">PA21/A1_7/VREF-</text>
<text x="205" y="112.6">PA22/CLK_OUT/A0_7</text>
<text x="205" y="115.2">PA23/VREF+</text>
<text x="205" y="117.7">PA24/A0_3</text>
<text x="205" y="120.2">PA25/A0_2/OPA0_IN1+</text>
<text x="205" y="122.8">PA26/A0_1</text>
<text x="205" y="125.3">PA27/RTC_OUT/A0_0</text>
<text x="205" y="127.9">PA28</text>
<text x="205" y="130.4">PA31/CLK_OUT</text>
<text x="84.2" y="137.8">J3</text>
<text x="223.1" y="134.1" transform="rotate(-90 223.1 134.1)">VSS</text>
<text x="223.3" y="137.3">MSPM0G3507SPTR</text>
<text x="79.9" y="140.3">PH-00834</text>
<text x="91.3" y="138">+3V3</text>
<text x="22.9" y="183.7">MH1</text>
<text x="31.8" y="183.7">MH2</text>
<text x="40.6" y="183.7">MH3</text>
<text x="49.5" y="183.7">MH4</text>
<text x="59.7" y="183.7">FM1</text>
<text x="22.9" y="186.3">M2</text>
<text x="31.8" y="186.3">M2</text>
<text x="40.6" y="186.3">M2</text>
<text x="49.5" y="186.3">M2</text>
<text x="59.7" y="188.8">FM2</text>
<text x="59.7" y="186.3">Fiducial</text>
<text x="59.7" y="191.4">Fiducial</text>
<text x="59.7" y="193.9">FM3</text>
<text x="59.7" y="196.4">Fiducial</text>
</g>
<g font-size="1.8" fill="#a90000">
<text x="40.7" y="27.7">A4</text>
<text x="137.7" y="27.7">1</text>
<text x="150.4" y="27.7">5</text>
<text x="137.7" y="30.2">3</text>
<text x="150.4" y="30.2">4</text>
<text x="40.7" y="40.4">A7</text>
<text x="67.1" y="40.1" transform="rotate(-90 67.1 40.1)">5</text>
<text x="144.5" y="37.5" transform="rotate(-90 144.5 37.5)">2</text>
<text x="40.6" y="42.9">B7</text>
<text x="40.7" y="45.5">A6</text>
<text x="62.8" y="42.9">6</text>
<text x="62.8" y="45.5">4</text>
<text x="70.4" y="42.9">1</text>
<text x="70.4" y="45.5">3</text>
<text x="40.6" y="48">B6</text>
<text x="40.7" y="53.1">A5</text>
<text x="67.1" y="50.2" transform="rotate(-90 67.1 50.2)">2</text>
<text x="222" y="50.2" transform="rotate(-90 222 50.2)">6</text>
<text x="227.1" y="50.8" transform="rotate(-90 227.1 50.8)">48</text>
<text x="40.6" y="55.6">B5</text>
<text x="116.6" y="59.1" transform="rotate(-90 116.6 59.1)">7</text>
<text x="119.1" y="59.7" transform="rotate(-90 119.1 59.7)">10</text>
<text x="202.5" y="55.6">1</text>
<text x="202.5" y="58.2">2</text>
<text x="21.3" y="64.8" transform="rotate(-90 21.3 64.8)">S1</text>
<text x="29" y="64.8" transform="rotate(-90 29 64.8)">A1</text>
<text x="127.6" y="62">8</text>
<text x="127.6" y="64.5">9</text>
<text x="201.9" y="65.8">10</text>
<text x="202.5" y="60.7">8</text>
<text x="202.5" y="63.2">9</text>
<text x="240" y="60.7">20</text>
<text x="240" y="63.2">21</text>
<text x="240" y="65.8">22</text>
<text x="109.8" y="69.6">2</text>
<text x="127.6" y="67.1">4</text>
<text x="127.6" y="69.6">5</text>
<text x="201.9" y="68.3">11</text>
<text x="201.9" y="70.9">12</text>
<text x="109.8" y="72.1">1</text>
<text x="162.5" y="74.7">1</text>
<text x="168.8" y="74.7">3</text>
<text x="201.9" y="73.4">13</text>
<text x="201.9" y="75.9">16</text>
<text x="240" y="73.4">25</text>
<text x="240" y="75.9">26</text>
<text x="127.6" y="79.8">6</text>
<text x="164.8" y="80.1" transform="rotate(-90 164.8 80.1)">2</text>
<text x="167.4" y="80.1" transform="rotate(-90 167.4 80.1)">4</text>
<text x="201.9" y="78.5">17</text>
<text x="201.9" y="81">18</text>
<text x="201.9" y="83.6">19</text>
<text x="240" y="78.5">36</text>
<text x="240" y="81">37</text>
<text x="240" y="83.6">38</text>
<text x="119.1" y="87.1" transform="rotate(-90 119.1 87.1)">3</text>
<text x="201.9" y="86.1">27</text>
<text x="201.9" y="88.6">28</text>
<text x="240" y="86.1">41</text>
<text x="240" y="88.6">42</text>
<text x="81" y="93.4" transform="rotate(-90 81 93.4)">1</text>
<text x="201.9" y="91.2">29</text>
<text x="201.9" y="93.7">30</text>
<text x="240.6" y="93.7">4</text>
<text x="89.5" y="98.8">2</text>
<text x="89.5" y="101.3">4</text>
<text x="201.9" y="96.3">31</text>
<text x="201.9" y="98.8">32</text>
<text x="201.9" y="101.3">33</text>
<text x="89.5" y="103.9">6</text>
<text x="89.5" y="106.4">3</text>
<text x="201.9" y="103.9">34</text>
<text x="201.9" y="106.4">35</text>
<text x="81" y="111.2" transform="rotate(-90 81 111.2)">5</text>
<text x="201.9" y="109">39</text>
<text x="201.9" y="111.5">40</text>
<text x="201.9" y="114">43</text>
<text x="201.9" y="116.6">44</text>
<text x="201.9" y="119.1">45</text>
<text x="201.9" y="121.7">46</text>
<text x="201.9" y="124.2">47</text>
<text x="202.5" y="126.7">3</text>
<text x="202.5" y="129.3">5</text>
<text x="222" y="136.6" transform="rotate(-90 222 136.6)">7</text>
<text x="79.9" y="142">1</text>
<text x="88.8" y="142">2</text>
<text x="79.9" y="144.5">3</text>
<text x="79.9" y="147.1">5</text>
<text x="79.9" y="149.6">7</text>
<text x="88.8" y="144.5">4</text>
<text x="88.8" y="147.1">6</text>
<text x="88.8" y="149.6">8</text>
<text x="79.9" y="152.1">9</text>
<text x="88.2" y="152.1">10</text>
</g>
<g font-size="1.8" fill="#0f0f0f">
<text x="49.5" y="42.8">USBC.D-</text>
<text x="49.5" y="45.4">USBC.D+</text>
<text x="105.4" y="51.7">UARTV3</text>
<text x="186.7" y="55.5">UART0.TX</text>
<text x="186.7" y="58.1">UART0.RX</text>
<text x="240" y="58.2">15 TIMA1.CCP1</text>
<text x="240" y="55.6">14 TIMA1.CCP0</text>
<text x="186.7" y="60.6">ROSC</text>
<text x="95.2" y="69.5">USB.D-</text>
<text x="186.7" y="70.8">HFXOUT</text>
<text x="186.7" y="68.2">HFXIN</text>
<text x="240" y="68.3">23 TIMA0.CCP1</text>
<text x="240" y="70.9">24 TIMA0.CCP0</text>
<text x="95.2" y="72">USB.D+</text>
<text x="186.7" y="75.9">SPI0.CS0</text>
<text x="266.7" y="74.6">SPI0.NCS</text>
<text x="186.7" y="83.5">I2C0.SCL</text>
<text x="186.7" y="80.9">I2C0.SDA</text>
<text x="244.3" y="78.4">SPI0.MOSI</text>
<text x="244.3" y="83.5">SPI0.MISO</text>
<text x="245.3" y="80.9">SPI0.CLK</text>
<text x="186.7" y="91.1">UART0.NCTS</text>
<text x="186.7" y="93.6">UART0.NRTS</text>
<text x="252.8" y="93.6">NRST</text>
<text x="95.2" y="101.3">SWCLK</text>
<text x="95.2" y="98.7">SWDIO</text>
<text x="95.2" y="106.3">NRST</text>
<text x="186.7" y="103.8">SWDIO</text>
<text x="186.7" y="106.3">SWCLK</text>
<text x="186.7" y="108.9">VREF-</text>
<text x="186.7" y="114">VREF+</text>
<text x="64.8" y="141.9">SPI0.CLK</text>
<text x="95.7" y="141.9">SPI0.MISO</text>
<text x="64.8" y="144.4">SPI0.MOSI</text>
<text x="64.8" y="149.5">TIMA0.CCP0</text>
<text x="96.6" y="144.4">SPI0.CS0</text>
<text x="96.7" y="149.5">I2C0.SDA</text>
<text x="64.8" y="152.1">TIMA0.CCP1</text>
<text x="96.8" y="152.1">I2C0.SCL</text>
</g>
<g font-size=".9" fill="#0f0f0f">
<text x="44.4" y="53.2">USBC.CC1</text>
<text x="44.4" y="55.7">USBC.CC2</text>
<text x="269.2" y="55.7">LEDRK</text>
<text x="269.2" y="64.6">LEDGK</text>
</g>
</svg>
